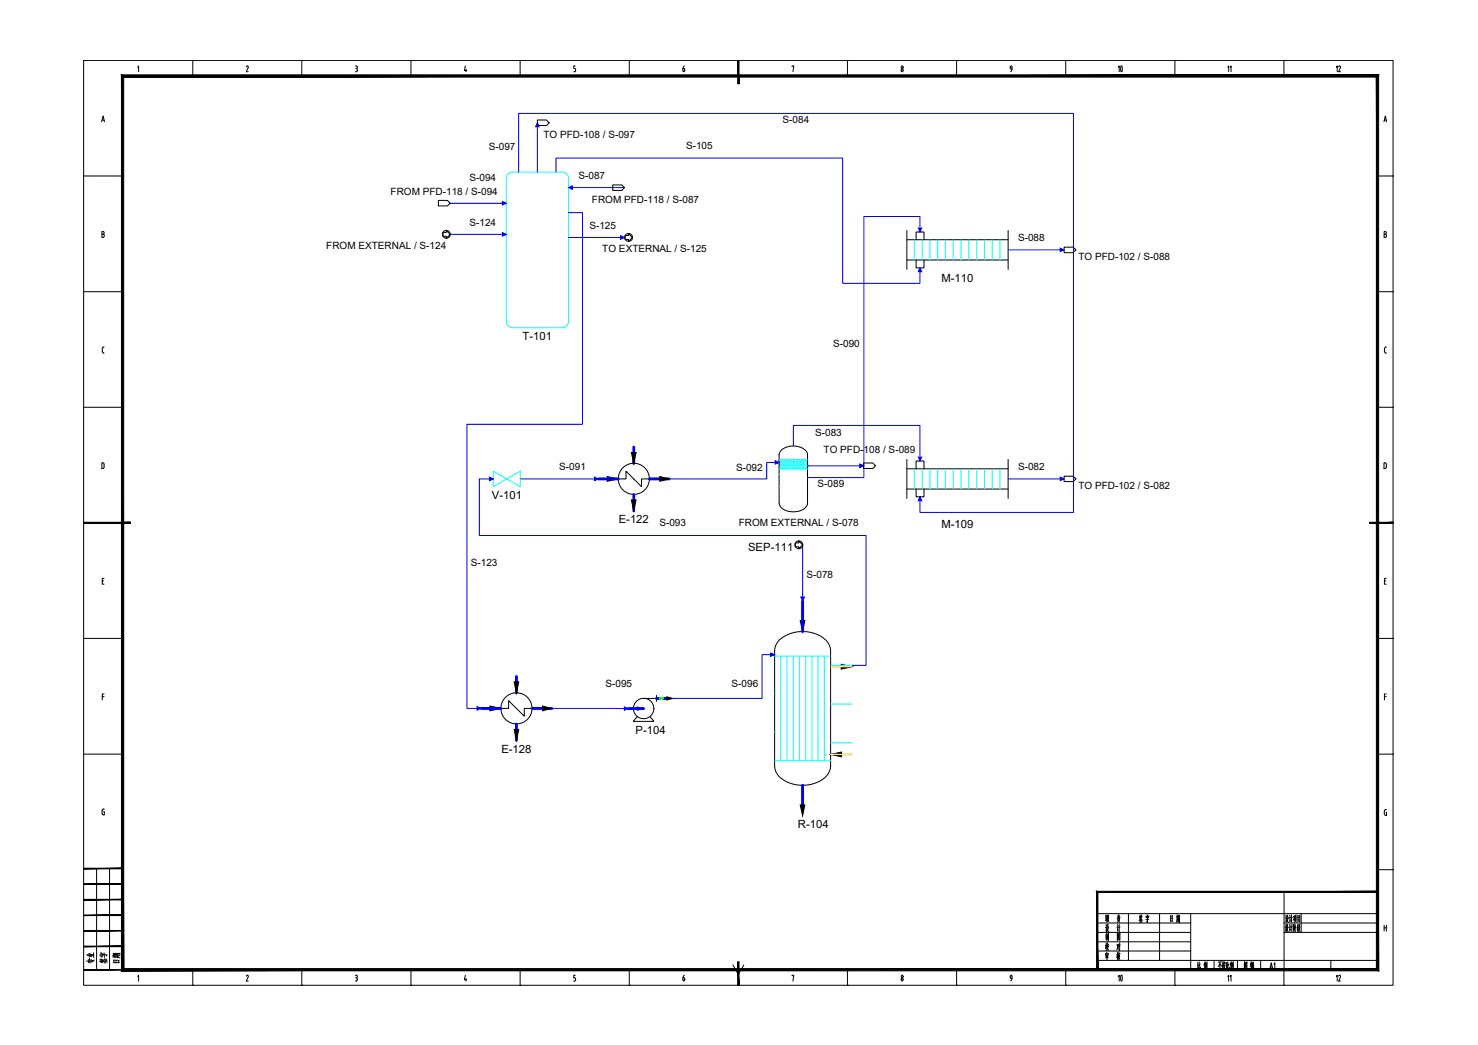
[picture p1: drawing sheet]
<svg xmlns="http://www.w3.org/2000/svg" width="420mm" height="297mm" viewBox="0 0 420 297" stroke-linecap="round" stroke-linejoin="round" font-family="sans-serif">
<g fill="none" stroke="#000" stroke-width=".28">
<path d="M23.8 17.2h372.2v262.9h-372.2zM39.1 19.1l.3-.4v1.7M54.8 17.2h.1M54.8 17.2v4.4M70 19l.5-.2 .1 .5M70.5 19.3l-.5 1.1h.6M85.8 17.2h.1M85.8 17.2v4.4M101 18.7h.3M101.2 19.5h.1M101.3 18.7l.3 .4-.3 .4 .2 .1v.6l-.2 .2M116.8 17.2h.1"/>
<path d="M116.8 17.2v4.4M132.3 18.7l-.3 1.4h.7M132.5 19.7v.7M147.9 17.2h.1M147.9 17.2v4.4M163.4 19.5l.2 .3M163.5 18.7h-.4v.8h.3M163.6 19.8v.3M178.9 17.2h.1M178.9 17.2v4.4M194.1 19.5l.2 .8a.46 .46 0 0 0 .4-.3 .46 .46 0 0 0-.3-.5M194.1 19.5h.3"/>
<path d="M194.5 18.7l-.3 .8M209.9 17.2h.1M225.2 18.9v-.2h.5l-.3 1.7M240.9 17.2h.1M240.9 17.2v4.4M256.7 19.8v.3M256.7 19.8l-.1-.3a.42 .42 0 0 0-.4 .4 .42 .42 0 0 0 .4 .4l.1-.3M271.9 17.2h.1M271.9 17.2v4.4M287.4 19.7h.3M287.7 19.1l-.1 .8-.3 .5M287.7 19.1l-.1-.3a.43 .43 0 0 0-.4 .3 .43 .43 0 0 0 .3 .5"/>
<path d="M303 17.2h.1M303 17.2v4.4M334 17.2h.1M334 17.2v4.4M365 17.2h.1M365 17.2v4.4M28.9 34.6l.4-1.6 .4 1.6M29 34.1h.6M101 20.4h.3M163.1 20.4h.3M163.6 20l-.2 .4M393.4 34.6l.4-1.6 .4 1.6"/>
<path d="M393.5 34.1h.6M23.8 50h11M391.6 50h4.4M396 50h.1M29.3 66.5l.3-.1v-.4l-.6-.2v1.7h.3l.3-.3v-.4l-.6-.2M393.5 66.6h.3M393.8 65.8h-.3v1.7h.3M393.8 66.6l.4 .4-.4 .5M393.8 65.8l.3 .4-.3 .3M23.8 82.9h11M29.1 99.1v.8M29.1 99.9l.1 .4 .4 .1"/>
<path d="M29.6 98.7h-.4l-.1 .4M391.6 82.9h4.4M394.1 98.7h-.4l-.1 .4v1l.5 .3M396 82.9h.1M23.8 115.8h11M391.6 115.8h4.4M396 115.8h.1M29.2 131.6h-.3v1.6h.3M29.3 131.6l.3 .4M29.6 132.1v.6M29.6 132.7l-.3 .5M393.4 131.6h.5l.2 .5v.8l-.7 .3z"/>
<path d="M396 148.6h.1M29.1 165.1h.3M29.6 164.4h-.5v1.7h.5M393.6 165.1h.3M394.1 164.4h-.5v1.7h.5M23.8 181.5h11M29.1 198h.5M29.6 197.3h-.5v1.7M391.6 181.5h4.4M393.6 198h.5M394.1 197.3h-.5v1.7M396 181.5h.1"/>
<path d="M23.8 214.4h11M391.6 214.4h4.4M396 214.4h.1M29 230.4v.8M29.4 230.7h.3v.9l-.5-.1-.2-.4M29.7 230h-.5l-.2 .4M393.5 230.6v.7M393.6 231.3l.3 .5M394 230.9h.2v.9h-.3M394.2 230.2h-.5l-.1 .4M27.5 246.9v28.8M31.1 246.9v28.8"/>
<path d="M311.9 259.7h79.7M320.8 259.7v13.3M329.6 259.7v13.3M338.5 259.7v16M365 253.5v26.6M369.9 259.7v5.3M391.6 247.2h4.4M396 247.2h.1M39.1 277.6l.3-.4v1.7M54.8 275.7v4.4M70.3 277.2l-.3 .3M70.3 277.2l.3 .2v.3"/>
<path d="M70.5 277.8l-.5 1.1h.6M85.8 275.7v4.4M101 277.2h.3M101 278.9h.3M101.2 277.9h.1M101.3 277.2l.3 .3-.3 .4M101.3 277.9l.2 .2v.4M101.6 278.5l-.3 .3M116.8 275.7v4.4M132.3 277.2l-.3 1.3h.7M132.5 278.2v.7M147.9 275.7v4.4"/>
<path d="M163.1 278.9h.3M163.4 277.9l.2 .4M163.5 277.2h-.4v.7h.3M163.6 278.3v.2M163.6 278.5l-.2 .3M178.9 275.7v4.4M194.1 278.5l.3 .3 .3-.3M194.1 277.9v.6M194.1 277.9h.3M194.4 277.9l.3 .3-.1 .3M194.5 277.2l-.3 .7M208.4 274.3l1.5 2.7 1.5-2.7"/>
<path d="M225.2 277.4v-.2h.5l-.3 1.7M240.9 275.7v4.4M256.2 278.5l.3 .3 .2-.3M256.7 278.3v.2M256.7 278.3l-.2-.4-.3 .6M271.9 275.7v4.4M287.2 277.5l.3-.3 .2 .3M287.2 277.8l.3 .3M287.2 277.6v.2M287.4 278.2h.3M287.7 278.1l-.4 .7M287.7 277.6v.5"/>
<path d="M303 275.7v4.4M311.9 273h79.7M311.9 262.4h26.6M311.9 265h26.6M311.9 267.7h26.6M311.9 270.3h26.6M324.1 261.6v.3M324.1 260l-.2 .9M324.1 260.5l.1 .3M324.3 260.8l.5 .8M324.3 261.5v.4M324.3 260.7l-.5 1"/>
<path d="M324.3 260.4l-.3 .1M324.4 261.3l-.3 .1M324.5 260.1l-.2 .6M324.5 260.5l.1 .3M324.5 261.5l-.1 .6M324.6 262.1l-.6 .1M324.7 260.4l-.3 .1M325.8 260.5l.8-.1-.1 .4M325.8 260.4v.4M326.1 260l.1 .4M326.2 261v1.2l-.2-.3M326.4 260.7l-.2 .4"/>
<path d="M326.4 260.8h-.5M326.6 261.3l-.9 .1M332.8 260.3v1.7M333.1 261l-.3 .1M333.2 261.7l-.4 .1M333.3 260.3l-.5 .2M333.3 260.3l-.1 1.6M334 275.7v4.4M334.6 260.1v1.3M334.6 261.6l-.2 .6M334.8 261.6l.1 .3M334.8 260.8h-.2"/>
<path d="M334.8 261.1h-.2M334.9 260l-.1 1.4M335 260.4l-.5 .1M335 261.4l-.6 .1M335.1 260.3l-.1 1.9M335.3 260.8h-.2M335.3 261.2l-.2 .1M335.3 260.2v2l-.1-.2M335.3 260.3h-.2M340.5 273.5v1.7M340.8 274.9l-.4 .5M340.8 274.3l-.3 .1"/>
<path d="M340.9 273.4v1.8l.2 .2h.2v-.5M341.2 274l-.3 .6M342.5 273.8v1.7M342.6 273.4l-.3 1M342.6 274.4l.1 .3M342.7 273.7l-.2 .9M342.8 274.1l-.2 1.2M342.8 274.1l-.1 .1M342.9 273.7l-.3 .1M343 273.9v1M343.1 273.4v2l-.1-.2M345.1 273v2.7"/>
<path d="M346.8 273.9v1.5M346.9 273.4l-.6 1.4M346.9 274.1l.3 .6M347.2 273.4l-.9 .1M347.6 273.3v2.1l-.1-.2M347.7 274.3l-.3 .3M347.7 273.9l-.3 .1M347.8 273.6v.5M348 273.3l.1 .3M348 273.9l-.1 .9 .4 .6M348.1 274.4l-.3 1.1M348.3 273.8h-.5"/>
<path d="M348.3 273.6l-.1 .4M348.3 274.4l-.5 .1M348.7 273.5v1.7M348.9 274.2l-.2 .2M349 273.4v1.8l.2 .2h.2v-.5M349.4 274l-.4 .6M349.9 273.8v1.7M350 273.3l-.3 1.1M350.1 274.4l.1 .3M350.2 273.7l-.2 .9M350.3 274.1l-.3 1.2M350.3 274.1l-.2 .1"/>
<path d="M350.4 273.6l-.4 .2M350.4 273.9v1M350.6 273.3v2.1l-.2-.2M351.8 273v2.7M353.8 275.4v-2v2M353.8 275.3h.6M354 274.1l.4 .5M354 274.9l.2 .3M354.1 274.6l.1 .2M354.1 273.7l-.2 .6M354.3 273.9l-.3 .1M354.3 273.8l-.5 .9"/>
<path d="M354.5 273.4l-.1 2M354.5 273.5l-.7 .1M355.5 273.8v.9M355.7 273.3v2.2M355.8 273.9l-.3 .1M355.8 273.9l-.1 .7M355.9 274.4v1.1M356 273.8v.6M356.1 274.5v.9M356.3 274.9l-.3 .1M356.3 273.8l-.3 .1M356.3 273.8v.4"/>
<path d="M356.3 274.2l-.3 .1M356.3 275.3l-.4 .1M356.3 273.5l-.4 .1M356.4 274.5l-.5 .1M356.4 274.4l-.1 1M365 262.4h26.6M365 265h26.6M365.4 262.9l.2 .3M365.5 260.2l.1 .3M365.5 263.6h-.2M365.5 263.5v1M365.6 260.9h-.2"/>
<path d="M365.6 260.8v1M365.7 264.2l-.3 .5M365.7 264l.6 .8M365.7 261.5l-.2 .5M365.8 261.1l.4-.1-.6 1.2M365.8 262.8l-.1 1M365.8 261.3l.5 .9M365.9 260.1l-.2 1M366 262.8v.6l.3 .2M366 262.9h-.2M366 260.1l.1 .8h.2M366 260.2l-.1 .1"/>
<path d="M366.1 263.7l-.5 1.1M366.1 263.7l-.4 .1M366.6 262.8l.1 .4M366.6 260.1l.2 .4M366.7 263.5l-.2 .1M366.7 263.4l-.1 1.2M366.7 260.8l-.2 .1M366.7 260.7v1.2M366.8 264.1l-.2 .5M366.8 261.5l-.1 .4M367.1 262.7v2.1M367.1 260.1v2.1"/>
<path d="M367.4 263.5l-.6 .1M367.4 260.8l-.6 .1M367.6 262.7v2.1M367.8 262.8v1.4l-.1-.2M367.8 260.5v.9M367.8 262.9h-.2M367.9 260.5h-.2M368 263.6l-.2 1.2M368 261.3l-.4 .3M368.1 260.5v1.1M368.1 262.9l.4 .8M368.2 262.7l-.3 1"/>
<path d="M368.2 263.5v1.4M368.2 260.8v1.1l-.3 .3M368.2 260.2v.5M368.2 261.6l.3 .5M368.5 260.6l-.4 .1M368.5 260.5v1.1M368.5 260.1l-.5 .2M368.8 262.9v1.8M369 260.2v1.9M369 263.6l-.2 .1M369 263.3l-.2 .1M369 264l-.3 .2"/>
<path d="M369.1 262.8l-.3 .3M369.2 264l.4 .7M369.2 263.8l.3-.1-.5 1.1M369.3 262.8l-.1 .9M369.4 262.8l.2 .7M369.4 261.2l-.4 .1M369.4 260.8h-.4M369.4 262.9h-.1M369.5 260.3l-.5 .1M369.5 260.2v1.9M369.5 261.7l-.5 .1M378.3 273v2.7"/>
<path d="M393.5 263v1.7M393.5 263.7h.6M394.1 263v1.7M54.8 280.1h.1M85.8 280.1h.1M116.8 280.1h.1M147.9 280.1h.1M178.9 280.1h.1M209.9 280.1h.1M240.9 280.1h.1M271.9 280.1h.1M303 280.1h.1"/>
<path d="M334 280.1h.1M365 280.1h.1"/>
<circle cx="256.4" cy="19.1" r=".32"/>
<circle cx="256.4" cy="277.5" r=".32"/>
</g>
<g fill="#000" stroke="#000" stroke-width=".28">
<path d="M209.7 17.2l.4 6.6v-6.6zM209.7 17.2l.4 6.6h-.4z"/>
<path d="M34.5 21.3l.7 254v-253.4zM34.5 21.3l.7 254-.7 .7zM35.2 275.3l-.7 .7 356.8-.7zM34.5 276l356.8-.7 .6 .7zM391.3 21.9v253.4l.6 .7zM391.3 21.9l.6-.6v254.7zM35.2 21.9h356.1l.6-.6zM34.5 21.3h357.4l-356.7 .6z"/>
<path d="M23.8 148.4v.4l13.3-.4zM23.8 148.8l13.3-.4v.4z"/>
<path d="M389.4 148.8h6.6v-.4zM389.4 148.4h6.6l-6.6 .4z"/>
<path d="M23.8 255.8h11v-.2zM23.8 255.6h11l-11 .2z"/>
<path d="M23.8 251.4h11v-.2zM23.8 251.2h11l-11 .2z"/>
<path d="M23.8 247h11v-.2zM23.8 246.8h11l-11 .2z"/>
<path d="M312.1 253.7h79.5v-.3zM311.7 253.4h79.9l-79.5 .3zM311.7 253.4l.4 22.3v-22zM311.7 253.4l.4 22.3h-.4z"/>
<path d="M23.8 275.7h11v-.1zM23.8 275.6h11l-11 .1z"/>
<path d="M23.8 269.1h11v-.2zM23.8 268.9h11l-11 .2z"/>
<path d="M23.8 264.7h11v-.2zM23.8 264.5h11l-11 .2z"/>
<path d="M23.8 260.3h11v-.2zM23.8 260.1h11l-11 .2z"/>
<path d="M209.7 273.4v6.7h.4zM209.7 273.4h.4v6.7z"/>
</g>
<g fill="none" stroke="#000" stroke-width=".28">
<path d="M257.8 65.5v11.1M257.8 73.9h28.8M257.8 68.1h28.8M260.4 68.1v-2.2h2.3v2.2M260.4 73.9v2.2h2.3v-2.2M286.6 65.5v11.1M175.7 136.1h2.3v-2.2l4.4 4.4v-2.2h2.2M222.2 127.9a5.1 5.1 0 0 1 7.3 .9l.1 14.1a3.5 3.5 0 0 1-4.1 2.6 3.5 3.5 0 0 1-4-2.6v-13.6l.1-.5zM257.8 139h28.8M257.8 130.6v11.1M257.8 133.3h28.8M260.4 133.3v-2.3h2.3v2.3"/>
<path d="M260.4 139v2.2h2.3v-2.2M286.6 130.6v11.1M183 198.5h3.6M186.6 197.7v1.7M221.4 182a10.3 10.3 0 0 1 13.5 0 4.6 4.6 0 0 1 1.2 3v32.7a5.7 5.7 0 0 1-4.6 5 9.7 9.7 0 0 1-10.6-2.7l-.4-.7-.3-1.6v-32.7a4.3 4.3 0 0 1 1.2-3zM142.4 201.4h2.2v-2.2l4.4 4.4v-2.2h2.2M181.1 203.7l-1.1 1.3h5.9l-1.1-1.3"/>
<circle cx="180.2" cy="136.1" r="4.4"/>
<circle cx="146.8" cy="201.3" r="4.4"/>
<circle cx="183" cy="201.4" r="2.9"/>
</g>
<g fill="none" stroke="#00f" stroke-width=".8">
<path d="M170.1 136.1h5.6M180.2 127.1v4.6M184.6 136.1h5.6M180.2 140.6v4.6M228.2 170.8v8.7M146.8 192.3v4.6M186.6 198.5h.9M188.5 198.5h1.1M136.7 201.4h5.7M146.8 205.8v4.6M151.2 201.4h5.7M178.6 201.4h4.4"/>
<path d="M228.2 223.2v5.6"/>
</g>
<path d="M187.5 198.2v.6l1-.6v.6zM188 198.5h.1" fill="none" stroke="#0f0" stroke-width=".28"/>
<g fill="#000" stroke="#000" stroke-width=".28">
<path d="M172.6 135.5l3.1 .6-3.1 .7zM179.5 128.6h1.3l-.6 3.1zM187.6 135.5l2.6 .6-2.6 .7zM179.5 142.1h1.3l-.6 3.1zM227.5 176.4h1.3l-.6 3.1zM146.2 193.8h1.3l-.7 3.1zM189.6 198.1l1.7 .4-1.7 .5zM239.1 188.8l3.1 .7-3.1 .7zM139.3 200.7l3.1 .7-3.1 .6zM146.2 207.3h1.3l-.7 3.1zM154.2 200.7l2.7 .7-2.7 .6zM181.2 201l1.8 .4-1.8 .5z"/>
<path d="M236.1 214.4l3.1-.6v1.3zM227.5 228.8h1.3l-.6 3.1z"/>
</g>
<!-- layer: EQUIPMENT -->
<g fill="none" stroke="#0ff" stroke-width=".28">
<path d="M143.9 50.7v40.7M144 50.6a1.69 1.69 0 0 1 1.7-1.7h14.2a1.76 1.76 0 0 1 1.7 1.8v40.7a1.76 1.76 0 0 1-1.7 1.7M144 91.4a1.76 1.76 0 0 0 1.7 1.7M145.7 93.2h14.1M140.2 133.9l7.7 4.4v-4.4l-7.7 4.4zM221.5 131.5h.1M221.5 134.8h.1M221.5 138.2h.1M229.6 132.4h.1M229.6 135.7h.1M220.2 186.1h.1M220.2 197.1h.1"/>
<path d="M236.1 189.1h6.1M220.2 208.1h.1M236.1 200.1h6.1M236.1 211.1h6.1"/>
</g>
<g fill="none" stroke="#0ff" stroke-width=".28">
<path d="M259.9 68.1v5.8M262.2 68.1v5.8M264.4 68.1v5.8M266.6 68.1v5.8M268.8 68.1v5.8M271 68.1v5.8M273.2 68.1v5.8M275.4 68.1v5.8M277.7 68.1v5.8M279.9 68.1v5.8M282.1 68.1v5.8M284.3 68.1v5.8"/>
<path d="M221.5 133.2l.1 .1M221.5 132.4l.9 .9M221.5 131.6l1.7 1.7M221.5 130.8l2.5 2.5M221.5 130.7h8.1M221.5 133.3h8.1M221.9 130.7l-.4 .4M222.2 130.7l2.7 2.6M222.7 130.7l-1.2 1.2M223 130.7l2.7 2.6M223.5 130.7l-2 2M223.8 130.7l2.7 2.6"/>
<path d="M224.4 130.7l-2.6 2.6M224.7 130.7l2.6 2.6M225.2 130.7l-2.6 2.6M225.5 130.7l2.6 2.6M226 130.7l-2.6 2.6M226.3 130.7l2.6 2.6M226.8 130.7l-2.6 2.6M227.1 130.7l2.5 2.4M227.7 130.7l-2.7 2.6M228 130.7l1.6 1.6M228.5 130.7l-2.7 2.6M228.8 130.7l.8 .8"/>
<path d="M229.3 130.7l-2.7 2.6M229.6 131.2l-2.1 2.1M229.6 132l-1.3 1.3M229.6 132.8l-.5 .5M229.6 130.7h.1M259.9 133.3v5.7M262.2 133.3v5.7M264.4 133.3v5.7M266.6 133.3v5.7M268.8 133.3v5.7M271 133.3v5.7M273.2 133.3v5.7"/>
<path d="M275.4 133.3v5.7M277.7 133.3v5.7M279.9 133.3v5.7M282.1 133.3v5.7M284.3 133.3v5.7M220.2 186.5h15.9M221.9 186.5v29.7M223.7 186.5v29.7M225.5 186.5v29.7M227.3 186.5v29.7M229.1 186.5v29.7M230.8 186.5v29.7"/>
<path d="M232.6 186.5v29.7M234.3 186.5v29.7M220.2 216.2h15.9"/>
</g>
<path d="M236.1 189.5h6.1M236.1 214.4h6.1h-3" fill="none" stroke="#ffbf00" stroke-width=".38"/>
<!-- layer: STREAM -->
<g fill="none" stroke="#00f" stroke-width=".28">
<path d="M152.8 34.9v14M128 57.8h15.9M147.4 48.9v-16.7h157.8v113.5h-43.7v-4.5M158.1 48.9v-4h81.5v35.6h21.9v-4.4M161.6 53.3h15.9M128 66.6h15.9M161.6 60.4h4v60.2h-32.9v80.8h4M161.6 67.5h15.9M261.5 65.9v-4.4h-15.9v74.2h-16M286.6 71h15.9M140.2 136.1h-3.9v16.1h109.9v36.9h-4M147.9 136.1h22.2"/>
<path d="M221.5 131.5h-3.5v4.6h-27.8M225.5 126.8v-5.9h36v10.1M229.6 132.4h15.9M286.6 136.1h15.9M228.2 154.9v15.9M220.2 186.1h-3.6v12.4h-25.3M156.9 201.4h21.7"/>
</g>
<!-- layer: STREAM_ARROW -->
<g fill="#00f" stroke="#00f" stroke-width=".28">
<path d="M227.7 169.7h1l-.5 1.1z"/>
<path d="M301.4 135.6l1.1 .5-1.1 .5z"/>
<path d="M261.1 129.9h.9l-.5 1.1z"/>
<path d="M261.5 141.2l.5 1.2h-.9z"/>
<path d="M161.6 53.3l1.1-.5v1z"/>
<path d="M301.4 70.6l1.1 .4-1.1 .5z"/>
<path d="M244.4 131.9l1.1 .5-1.1 .5z"/>
<path d="M261.1 64.8h.9l-.5 1.1z"/>
<path d="M169 135.6l1.1 .5-1.1 .5z"/>
<path d="M220.4 131l1.1 .5-1.1 .4z"/>
<path d="M139.1 135.6l1.1 .5-1.1 .5z"/>
<path d="M142.8 57.3l1.1 .5-1.1 .5z"/>
<path d="M177.5 200.9l1.1 .5-1.1 .5z"/>
<path d="M219.1 185.6l1.1 .5-1.1 .5z"/>
<path d="M152.8 34.9l.5 1.1h-1z"/>
<path d="M261.5 76.1l.5 1.1h-.9z"/>
<path d="M135.6 200.9l1.1 .5-1.1 .5z"/>
<path d="M142.8 66.1l1.1 .5-1.1 .5z"/>
<path d="M176.4 67l1.1 .5-1.1 .5z"/>
</g>
<!-- layer: CONNECTOR -->
<g fill="none" stroke="#000" stroke-width=".28">
<path d="M152.8 34.1h2.5l.8 .8-.8 .8h-2.5zM124.6 57h2.6l.8 .8-.8 .7h-2.6zM174.2 52.6h2.6l.7 .7-.7 .8h-2.6zM125.9 66.1h1v-.6l1.1 1.1-1.1 1.1v-.5h-1zM177.7 67h1v-.6l1.1 1.1-1.1 1.1v-.5h-1zM302.5 70.3h2.6l.7 .7-.7 .8h-2.6zM245.5 131.6h2.6l.8 .8-.8 .8h-2.6zM302.5 135.4h2.6l.7 .7-.7 .8h-2.6zM226.1 154.3h1v-.5l1.1 1.1-1.1 1.1v-.6h-1z"/>
<circle cx="126.9" cy="66.6" r="1.12"/>
<circle cx="178.7" cy="67.5" r="1.12"/>
<circle cx="227.1" cy="154.9" r="1.12"/>
</g>
<text font-size="6.6" x="315.7" y="280.8">10</text>
<text font-size="6.2" x="315.7" y="22.2">10</text>
<g font-size="5.3">
<text x="312.9" y="266">设 计</text>
<text x="313.3" y="268.5">制 图</text>
<text x="27.5" y="275.2" transform="rotate(-90 27.5 275.2)">专业</text>
<text x="31.4" y="275.2" transform="rotate(-90 31.4 275.2)">签字</text>
<text x="34.9" y="274.8" transform="rotate(-90 34.9 274.8)">日期</text>
<text x="312.9" y="271.3">校 对</text>
</g>
<g font-size="4.4">
<text x="378.5" y="21.5">12</text>
<text x="363.4" y="276.6" transform="rotate(-90 363.4 276.6)">A1</text>
<text x="382.1" y="280.1" transform="rotate(-90 382.1 280.1)">12</text>
</g>
<g font-size="4">
<text x="351" y="21.5" transform="rotate(-90 351 21.5)">11</text>
<text x="351" y="280.1" transform="rotate(-90 351 280.1)">11</text>
</g>
<g font-size="3.2">
<text x="267.6" y="80.1">M-110</text>
<text x="148.6" y="96.7">T-101</text>
<text x="139.8" y="141.9">V-101</text>
<text x="175.9" y="148.7">E-122</text>
<text x="267.6" y="150.2">M-109</text>
<text x="212.7" y="156.7">SEP-111</text>
<text x="180.7" y="208.6">P-104</text>
<text x="142.5" y="214">E-128</text>
<text x="226.8" y="235.4">R-104</text>
</g>
<g font-size="2.8">
<text x="222.5" y="34.9">S-084</text>
<text x="154.5" y="39.1">TO PFD-108 / S-097</text>
<text x="139" y="42.7">S-097</text>
<text x="195" y="42.3">S-105</text>
<text x="133.5" y="51.5">S-094</text>
<text x="164.5" y="50.9">S-087</text>
<text x="111" y="55.5">FROM PFD-118 / S-094</text>
<text x="168.3" y="57.6">FROM PFD-118 / S-087</text>
<text x="133.5" y="64.2">S-124</text>
<text x="167.5" y="65.1">S-125</text>
<text x="92.7" y="70.9">FROM EXTERNAL / S-124</text>
<text x="171.2" y="71.7">TO EXTERNAL / S-125</text>
<text x="289.4" y="68.6">S-088</text>
<text x="306.6" y="74">TO PFD-102 / S-088</text>
<text x="236.8" y="98.6">S-090</text>
<text x="231.7" y="123.9">S-083</text>
<text x="234.1" y="128.8">TO PFD-108 / S-089</text>
<text x="159" y="133.7">S-091</text>
<text x="209.2" y="133.8">S-092</text>
<text x="289.4" y="133.7">S-082</text>
<text x="232.4" y="138.4">S-089</text>
<text x="306.6" y="139.1">TO PFD-102 / S-082</text>
<text x="187.4" y="149.6">S-093</text>
<text x="210" y="149.6">FROM EXTERNAL / S-078</text>
<text x="133.8" y="161">S-123</text>
<text x="229.3" y="164.2">S-078</text>
<text x="172.1" y="195.2">S-095</text>
<text x="208" y="195.4">S-096</text>
</g>
</svg>
